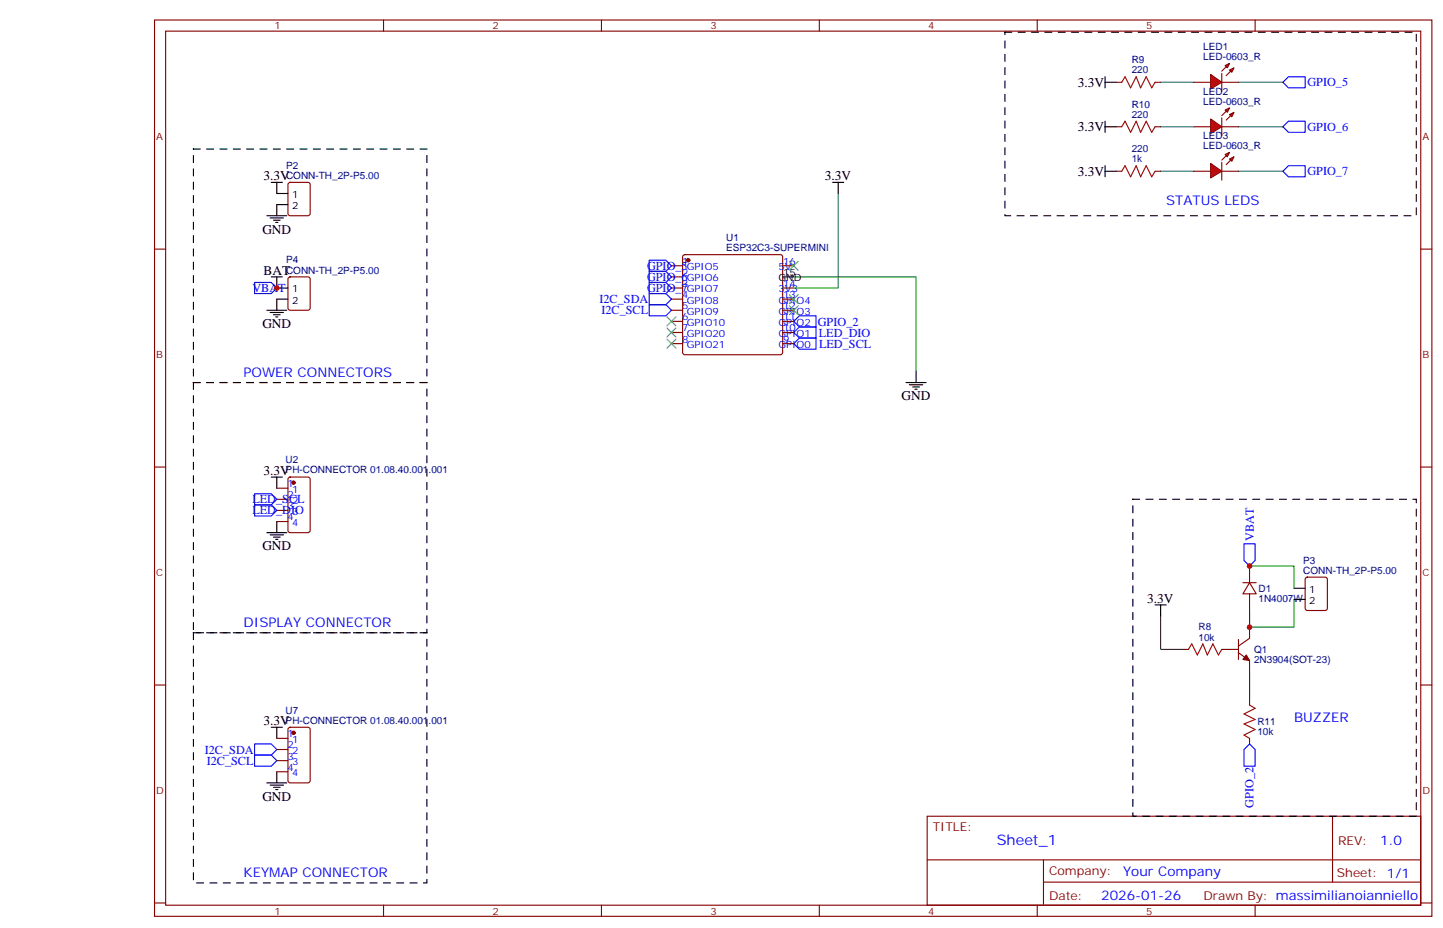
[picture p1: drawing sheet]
<svg xmlns="http://www.w3.org/2000/svg" width="458mm" height="294mm" viewBox="0 0 458 294" stroke-linecap="round" stroke-linejoin="round" font-family="sans-serif">
<g fill="none" stroke="#870000" stroke-width=".35">
<path d="M49 6.3h405.4v284.4h-405.4zM52.6 9.9h398.2v277.3h-398.2zM121.7 6.3v3.6M190.9 6.3v3.6M260 6.3v3.6M329.1 6.3v3.6M398.3 6.3v3.6M354.2 26.1h1.8M366.5 26.1h1.8M91.6 58.1l.5-.2h5.6l.7 .4v9.4l-.4 .7h-5.9l-.7-.4v-9.4zM354.2 40.2h1.8M354.2 54.3h1.8"/>
<path d="M366.5 40.2h1.8M366.5 54.3h1.8M49 79h3.6M450.8 79h3.6M91.6 88l.5-.2h5.6l.7 .5v9.4l-.4 .7h-5.9l-.7-.4v-9.5zM213.1 84.3h3.5M213.1 87.8h3.5M213.1 91.4h3.5M213.1 94.9h3.5M213.1 98.4h3.5M216.8 81l.5-.2h30.3l.5 .2 .3 .5v30.3l-.3 .5-.5 .2h-30.3l-.5-.2-.2-.5v-30.3zM248.4 84.3h3.5"/>
<path d="M248.4 91.4h3.5M248.4 94.9h3.5M248.4 98.4h3.5M213.1 102h3.5M213.1 105.5h3.5M213.1 109h3.5M248.4 102h3.5M248.4 105.5h3.5M248.4 109h3.5M49 148.2h3.6M87.8 154.9h3.6M87.8 158.4h3.6"/>
<path d="M91.6 151.5l.5-.2h5.6l.7 .5v16.5l-.4 .6-5.9 .1-.7-.5v-16.5zM450.8 148.2h3.6M87.8 161.9h3.6M87.8 165.5h3.6M396.5 179.6v5.3M394.4 184.9h4.2M396.5 184.9l2.1 3.5h-4.2zM396.5 188.4v5.3M396.5 199v3.5l-3.5 2.5M414.4 183.3l.5-.2h5.6l.7 .4v9.5l-.4 .6-5.9 .1-.7-.5v-9.4zM49 217.3h3.6M375.4 206h1.7"/>
<path d="M387.7 206h5.3M393 207.1l3.5 2.4v3.6M393 202.8v6.4M450.8 217.3h3.6M87.8 234.2h3.6M87.8 237.8h3.6M91.6 230.9l.5-.2h5.6l.7 .4v16.5l-.4 .7-5.9 .1-.7-.5v-16.5zM87.8 241.3h3.6M87.8 244.8h3.6M294.2 258.9h156.6v28.3h-156.6zM422.8 259l.1 20.8M294.3 272.8h156.4"/>
<path d="M331.1 279.8h119.6M331.1 272.8v14.1M49 286.5h3.6M121.7 287.2v3.5M190.9 287.2v3.5M260 287.2v3.5M329.1 287.2v3.5M398.3 287.2v3.5M450.8 286.5h3.6"/>
</g>
<g fill="#870000" stroke="#870000" stroke-width=".35">
<path d="M395.5 207.8l1 1.7-2.1-.3z"/>
<circle cx="218.4" cy="82.6" r=".53"/>
<circle cx="93.1" cy="232.5" r=".53"/>
<circle cx="93.1" cy="153.1" r=".53"/>
</g>
<g fill="none" stroke="#000" stroke-width=".35">
<path d="M350.7 26.1h3.5M350.7 24.3v3.6M350.7 38.5v3.5M86.1 57.9h3.5M87.8 57.9v3.5h3.6M264.2 57.9h3.6M266 57.9v3.5M350.7 52.6v3.5M350.7 40.2h3.5M350.7 54.3h3.5M84.7 68.4h6.3M85.7 69.1h4.3"/>
<path d="M86.8 69.8h2.1M87.5 70.6h.7M91.4 64.9h-3.6v3.5M84.7 98.4h6.3M85.7 99.1h4.3M86.1 87.8h3.5M86.8 99.8h2.1M87.8 87.8v3.6h3.6M91.4 94.9h-3.6v3.5M248.4 87.8h3.5M87.5 100.5h.7M290.7 117.8v3.6"/>
<path d="M287.5 121.4h6.4M288.6 122.1h4.2M289.6 122.8h2.1M290.3 123.5h.7M86.1 151.3h3.5M87.8 151.3v3.6M84.7 169h6.3M85.7 169.7h4.3M86.8 170.4h2.1M87.5 171.1h.7M87.8 165.5v3.5M410.6 186.6h3.6"/>
<path d="M410.6 190.1h3.6M86.1 230.7h3.5M87.8 230.7v3.5M84.7 248.4h6.3M85.7 249.1h4.3M86.8 249.8h2.1M87.5 250.5h.7M87.8 244.8v3.6"/>
</g>
<path d="M61.4 47.3h74.1v74.1h-74.1zM61.4 121.4h74.1v79.3h-74.1zM359.5 158.4h89.9v100.5h-89.9zM61.4 200.7h74.1v79.4h-74.1z" fill="none" stroke="#000" stroke-width=".35" stroke-dasharray="2.1 2.1"/>
<g fill="none" stroke="#00f" stroke-width=".35">
<path d="M80.8 89.6h5.3l1.7 1.8-1.7 1.7h-5.3zM206 93.1h5.3l1.8 1.8-1.8 1.8h-5.3zM206 96.7h5.3l1.8 1.7-1.8 1.8h-5.3zM206 82.5h5.3l1.8 1.8-1.8 1.8h-5.3zM206 86.1h5.3l1.8 1.7-1.8 1.8h-5.3zM206 89.6h5.3l1.8 1.8-1.8 1.7h-5.3zM251.9 109l1.7-1.8h5.3v3.6h-5.3zM251.9 105.5l1.7-1.8h5.3v3.5h-5.3zM251.9 102l1.7-1.8h5.3v3.5h-5.3zM80.8 156.6h5.3l1.7 1.8-1.7 1.8h-5.3zM80.8 160.2h5.3l1.7 1.7-1.7 1.8h-5.3zM80.8 239.5h5.3l1.7 1.8-1.7 1.8h-5.3z"/>
<path d="M80.8 236h5.3l1.7 1.8-1.7 1.7h-5.3zM396.5 236l1.8 1.8v5.3h-3.5v-5.3z"/>
</g>
<path d="M266 61.4v30h-14.1M251.9 87.8h38.8v30M410.6 190.1v8.9h-14.1v-5.3" fill="none" stroke="#008700" stroke-width=".35"/>
<path d="M250.5 82.9l2.8 2.8M250.5 93.5l2.8 2.8M253.3 82.9l-2.8 2.8M253.3 93.5l-2.8 2.8M211.7 100.5l2.8 2.9M211.7 104.1l2.8 2.8M211.7 107.6l2.8 2.8M214.5 100.5l-2.8 2.9M214.5 104.1l-2.8 2.8M214.5 107.6l-2.8 2.8" fill="none" stroke="#3c3" stroke-width=".35"/>
<path d="M356 26.1l1-1.8 1.8 3.6 1.7-3.6 1.4 3.6 1.8-3.6 1.8 3.6 1-1.8M356 40.2l1-1.7 1.8 3.5 1.7-3.5 1.4 3.5 1.8-3.5 1.8 3.5 1-1.8M356 54.3l1-1.7 1.8 3.5 1.7-3.5 1.4 3.5 1.8-3.5 1.8 3.5 1-1.8M377.1 206l1.1-1.7 1.7 3.5 1.8-3.5 1.4 3.5 1.8-3.5 1.7 3.5 1.1-1.8" fill="none" stroke="#a10000" stroke-width=".35"/>
<g fill="#f00" stroke="#870000" stroke-width=".35">
<path d="M384.2 23.6l3.5 2.5-3.5 2.1z"/>
<path d="M387.7 23.3v5.6z"/>
</g>
<g fill="#870000" stroke="#870000" stroke-width=".35">
<path d="M387.7 22.6l1.4-1.4z"/>
<path d="M389.1 24l1.4-1.4z"/>
</g>
<g fill="#f00" stroke="#870000" stroke-width=".35">
<path d="M388.8 20.8l1.4-.7-.7 1.4z"/>
<path d="M390.2 22.2l1.4-.7-.7 1.4z"/>
</g>
<path d="M378.9 26.1h5.3M387.7 26.1h5.3" fill="none" stroke="#870000" stroke-width=".35"/>
<g fill="#f00" stroke="#870000" stroke-width=".35">
<path d="M384.2 37.7l3.5 2.5-3.5 2.1z"/>
<path d="M387.7 37.4v5.6z"/>
</g>
<g fill="#870000" stroke="#870000" stroke-width=".35">
<path d="M387.7 36.7l1.4-1.4z"/>
<path d="M389.1 38.1l1.4-1.4z"/>
</g>
<g fill="#f00" stroke="#870000" stroke-width=".35">
<path d="M388.8 34.9l1.4-.7-.7 1.4z"/>
<path d="M390.2 36.3l1.4-.7-.7 1.4z"/>
</g>
<path d="M378.9 40.2h5.3M387.7 40.2h5.3" fill="none" stroke="#870000" stroke-width=".35"/>
<g fill="#f00" stroke="#870000" stroke-width=".35">
<path d="M384.2 51.9l3.5 2.4-3.5 2.1z"/>
<path d="M387.7 51.5v5.6z"/>
</g>
<g fill="#870000" stroke="#870000" stroke-width=".35">
<path d="M387.7 50.8l1.4-1.4z"/>
<path d="M390.5 50.8l-1.4 1.4z"/>
</g>
<g fill="#f00" stroke="#870000" stroke-width=".35">
<path d="M388.8 49l1.4-.7-.7 1.4z"/>
<path d="M390.2 50.4l1.4-.7-.7 1.5z"/>
</g>
<path d="M378.9 54.3h5.3M387.7 54.3h5.3M396.5 221.9v1.8M396.5 234.2v1.8" fill="none" stroke="#870000" stroke-width=".35"/>
<path d="M407.1 26.1l1.8-1.8h5.3v3.6h-5.3zM407.1 40.2l1.8-1.7h5.3v3.5h-5.3zM407.1 54.3l1.8-1.7h5.3v3.5h-5.3zM394.8 172.5h3.5v5.3l-1.8 1.8-1.7-1.8z" fill="none" stroke="#00f" stroke-width=".35"/>
<path d="M368.3 26.1h10.6M393 26.1h14.1M368.3 54.3h10.6M368.3 40.2h10.6M393 54.3h14.1M393 40.2h14.1M396.5 179.6h14.1v7M368.3 195.4v10.6h7.1M396.5 213.1v8.8" fill="none" stroke="#008700" stroke-width=".35"/>
<path d="M366.5 191.9h3.6M368.3 191.9v3.5" fill="none" stroke="#000" stroke-width=".35"/>
<path d="M318.9 10.2h130.5v58.2h-130.5z" fill="none" stroke="#000" stroke-width=".35" stroke-dasharray="2.1 2.1"/>
<path d="M396.5 223.7l1.8 1-3.5 1.8 3.5 1.7-3.5 1.5 3.5 1.7-3.5 1.8 1.7 1" fill="none" stroke="#a10000" stroke-width=".35"/>
<path d="M250.5 97l2.8 2.8M253.3 97l-2.8 2.8" fill="none" stroke="#3c3" stroke-width=".35"/>
<g fill="#c00">
<circle cx="87.8" cy="91.4" r=".88"/>
<circle cx="396.5" cy="199" r=".88"/>
<circle cx="396.5" cy="179.6" r=".88"/>
</g>
<text font-size="4.6" fill="#00f" x="316.3" y="268">Sheet_1</text>
<g font-size="4.2">
<text x="342" y="27.5">3.3V</text>
<text x="342" y="41.6">3.3V</text>
<text x="83.6" y="57.1">3.3V</text>
<text x="261.8" y="57.1">3.3V</text>
<text x="342" y="55.7">3.3V</text>
<text x="83.3" y="74.1">GND</text>
<text x="83.6" y="87.1">BAT</text>
<text x="83.3" y="104.1">GND</text>
<text x="286.1" y="127">GND</text>
<text x="83.6" y="150.6">3.3V</text>
<text x="83.3" y="174.6">GND</text>
<text x="364.1" y="191.2">3.3V</text>
<text x="83.6" y="230">3.3V</text>
<text x="83.3" y="254">GND</text>
</g>
<g font-size="4.2" fill="#00f">
<text x="370.1" y="64.9">STATUS LEDS</text>
<text x="77.3" y="119.6">POWER CONNECTORS</text>
<text x="77.3" y="199">DISPLAY CONNECTOR</text>
<text x="410.6" y="229">BUZZER</text>
<text x="438" y="268.2">1.0</text>
<text x="77.3" y="278.3">KEYMAP CONNECTOR</text>
<text x="356.4" y="277.8">Your Company</text>
<text x="349.5" y="285.6">2026-01-26</text>
</g>
<g font-size="3.9" fill="#00f">
<text x="414.9" y="27.3">GPIO_5</text>
<text x="414.9" y="41.4">GPIO_6</text>
<text x="414.9" y="55.5">GPIO_7</text>
<text x="205.3" y="85.6">GPIO_5</text>
<text x="205.3" y="89.1">GPIO_6</text>
<text x="80.1" y="92.6">VBAT</text>
<text x="205.3" y="92.6">GPIO_7</text>
<text x="190.2" y="96.2">I2C_SDA</text>
<text x="190.8" y="99.7">I2C_SCL</text>
<text x="259.5" y="103.3">GPIO_2</text>
<text x="259.8" y="106.8">LED_DIO</text>
<text x="259.9" y="110.3">LED_SCL</text>
<text x="80.1" y="159.6">LED_SCL</text>
<text x="80.1" y="163.1">LED_DIO</text>
<text x="397.8" y="171.6" transform="rotate(-90 397.8 171.6)">VBAT</text>
<text x="65" y="239">I2C_SDA</text>
<text x="65.6" y="242.6">I2C_SCL</text>
<text x="397.7" y="256.3" transform="rotate(-90 397.7 256.3)">GPIO_2</text>
</g>
<g font-size="3.9" fill="#800">
<text x="296" y="263.5">TITLE:</text>
<text x="424.6" y="268.2">REV:</text>
<text x="332.9" y="277.7">Company:</text>
<text x="424.3" y="278.3">Sheet: 1/1</text>
<text x="332.9" y="285.4">Date:</text>
<text x="381.9" y="285.5">Drawn By: massimilianoianniello</text>
</g>
<g font-size="3.2" fill="#800">
<text x="87.1" y="9.3">1</text>
<text x="156.3" y="9.3">2</text>
<text x="225.4" y="9.3">3</text>
<text x="294.6" y="9.3">4</text>
<text x="363.7" y="9.3">5</text>
<text x="49.6" y="44.4">A</text>
<text x="451.4" y="44.4">A</text>
<text x="49.6" y="113.6">B</text>
<text x="451.4" y="113.6">B</text>
<text x="49.6" y="182.7">C</text>
<text x="451.4" y="182.7">C</text>
<text x="49.6" y="251.9">D</text>
<text x="451.4" y="251.9">D</text>
<text x="87.1" y="290.2">1</text>
<text x="156.3" y="290.2">2</text>
<text x="225.4" y="290.2">3</text>
<text x="294.6" y="290.2">4</text>
<text x="363.7" y="290.2">5</text>
</g>
<g font-size="3.2" fill="#000080">
<text x="381.8" y="15.9">LED1</text>
<text x="359.1" y="23.3">220</text>
<text x="359.1" y="20.1">R9</text>
<text x="381.8" y="19.1">LED-0603_R</text>
<text x="381.8" y="30">LED2</text>
<text x="359.1" y="34.2">R10</text>
<text x="381.8" y="33.2">LED-0603_R</text>
<text x="359.1" y="37.4">220</text>
<text x="381.8" y="47.3">LED-0603_R</text>
<text x="381.8" y="44.1">LED3</text>
<text x="90.8" y="53.6">P2</text>
<text x="359.1" y="51.5">1k</text>
<text x="359.1" y="48.3">220</text>
<text x="90.8" y="56.8">CONN-TH_2P-P5.00</text>
<text x="230.4" y="76.4">U1</text>
<text x="90.8" y="83.6">P4</text>
<text x="230.4" y="79.6">ESP32C3-SUPERMINI</text>
<text x="90.8" y="86.8">CONN-TH_2P-P5.00</text>
<text x="90.6" y="147">U2</text>
<text x="90.6" y="150.2">PH-CONNECTOR 01.08.40.001.001</text>
<text x="413.6" y="178.8">P3</text>
<text x="413.6" y="182">CONN-TH_2P-P5.00</text>
<text x="399.3" y="191">1N4007W</text>
<text x="399.3" y="187.8">D1</text>
<text x="380.3" y="203.2">10k</text>
<text x="380.3" y="200">R8</text>
<text x="397.9" y="207.2">Q1</text>
<text x="397.9" y="210.4">2N3904(SOT-23)</text>
<text x="90.6" y="226.4">U7</text>
<text x="90.6" y="229.5">PH-CONNECTOR 01.08.40.001.001</text>
<text x="399" y="233.3">10k</text>
<text x="399" y="230.1">R11</text>
</g>
<g font-size="3.2">
<text x="92.7" y="62.8">1</text>
<text x="92.7" y="66.3">2</text>
<text x="247.1" y="89.3">GND</text>
<text x="248.5" y="87.5">15</text>
<text x="92.7" y="92.8">1</text>
<text x="92.7" y="96.3">2</text>
<text x="415.5" y="188">1</text>
<text x="415.5" y="191.6">2</text>
</g>
<g font-size="3.2" fill="#00f">
<text x="216.4" y="84">1</text>
<text x="248.5" y="84">16</text>
<text x="216.4" y="87.5">2</text>
<text x="217.9" y="85.7">GPIO5</text>
<text x="217.9" y="89.3">GPIO6</text>
<text x="247.1" y="85.7">5V</text>
<text x="216.4" y="91">3</text>
<text x="216.4" y="94.5">4</text>
<text x="217.9" y="92.8">GPIO7</text>
<text x="247.1" y="92.8">3V3</text>
<text x="248.5" y="94.5">13</text>
<text x="248.5" y="91">14</text>
<text x="216.4" y="98.1">5</text>
<text x="216.4" y="101.6">6</text>
<text x="217.9" y="96.3">GPIO8</text>
<text x="217.9" y="99.8">GPIO9</text>
<text x="247.1" y="99.8">GPIO3</text>
<text x="247.1" y="96.3">GPIO4</text>
<text x="248.5" y="101.6">11</text>
<text x="248.5" y="98.1">12</text>
<text x="216.4" y="105.1">7</text>
<text x="217.9" y="103.4">GPIO10</text>
<text x="217.9" y="106.9">GPIO20</text>
<text x="247.1" y="106.9">GPIO1</text>
<text x="247.1" y="103.4">GPIO2</text>
<text x="248.5" y="105.1">10</text>
<text x="216.4" y="108.7">8</text>
<text x="217.9" y="110.4">GPIO21</text>
<text x="247.1" y="110.4">GPIO0</text>
<text x="248.5" y="108.7">9</text>
<text x="91.2" y="154.5">1</text>
<text x="91.2" y="158">2</text>
<text x="91.2" y="161.6">3</text>
<text x="92.7" y="156.3">1</text>
<text x="92.7" y="159.8">2</text>
<text x="91.2" y="165.1">4</text>
<text x="92.7" y="163.3">3</text>
<text x="92.7" y="166.9">4</text>
<text x="91.2" y="233.9">1</text>
<text x="91.2" y="237.4">2</text>
<text x="92.7" y="235.7">1</text>
<text x="92.7" y="239.2">2</text>
<text x="91.2" y="240.9">3</text>
<text x="91.2" y="244.5">4</text>
<text x="92.7" y="242.7">3</text>
<text x="92.7" y="246.2">4</text>
</g>
</svg>
